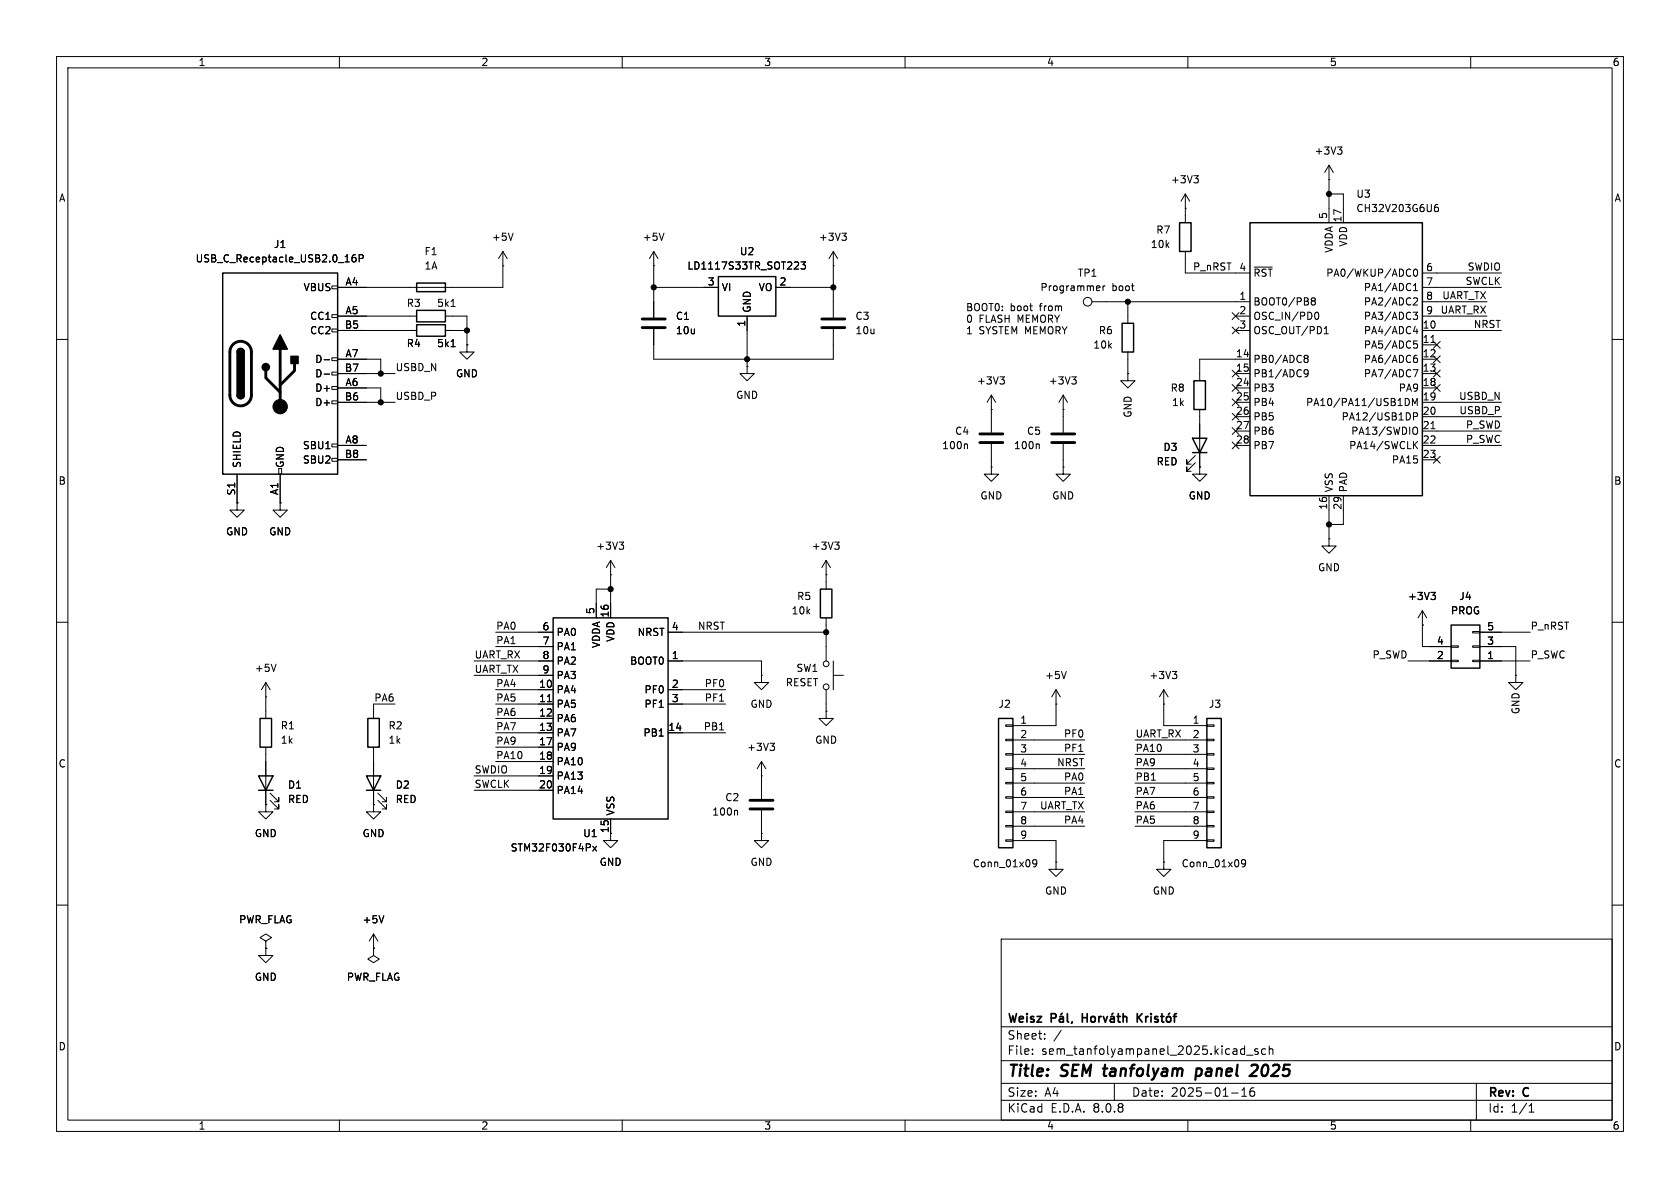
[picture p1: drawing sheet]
<svg xmlns="http://www.w3.org/2000/svg" width="297mm" height="210mm" viewBox="0 0 297 210" stroke-linecap="round" stroke-linejoin="round" font-family="sans-serif">
<g fill="none" stroke="#000" stroke-width=".18">
<path d="M10 10h277v190h-277zM12 12h273v186h-273zM60 10v2M110 10v2M160 10v2M210 10v2M260 10v2M209.5 36.8h.1M209.5 34.3l.8 1.3M209.5 34.3v5.1M209.5 34.3l-.7 1.3M211.1 31.1h.7l-.4 .4"/>
<path d="M211.6 31.5l.2 .3v.3l-.2 .2M234.9 31.8h.1M234.9 29.2v10.2M234.9 34.3h2.6v5.1M234.9 29.2l.8 1.3M234.9 29.2l-.7 1.3M236.5 26h.7l-.4 .5M237 26.5l.2 .2v.3l-.2 .2M254.2 36.1l-.4 .1a.86 .86 0 0 0 0 1.2l.4-.1 .1-.4-.2-.3-.4 .1-.1 .2M58.7 58.2h1v.5h-1zM58.7 55.6h1v.5h-1zM58.7 50.5h1v.6h-1z"/>
<path d="M59.7 55.9h14M59.7 58.4h14M62.8 45l-.3 .1a.86 .86 0 0 0 0 1.2l.4-.1 .1-.4-.3-.3h-.2l-.3 .3M63.5 45.7l.6-.1 .1-.1v-.3l-.7-.2v1.3M78.7 55.9h3.8v5.1M78.7 58.4h3.8M79.7 54.2h.8M88.9 47h.1M88.9 44.5v6.3h-29.2M88.9 44.5l-.8 1.2M88.9 44.5l.8 1.2M90.7 41.2l-.4 1.3"/>
<path d="M115.6 47h.1M115.6 58.2v5.3h31.7v-5.3M115.6 50.8h11.4M115.6 44.5l-.8 1.2M115.6 44.5v11.6M115.6 44.5l.7 1.2M117.4 41.2l-.4 1.3M132.1 55.9v8.9M137.2 50.8h10.1M141.6 46.3h.8l-.4 .5 .3 .1v.5l-.2 .2-.5-.2M147.3 47h.1M147.3 44.5v11.6"/>
<path d="M147.3 44.5l-.7 1.2M147.3 44.5l.8 1.2M148.8 41.2h.8l-.4 .5M149.4 41.7l.2 .2v.3l-.2 .3M193 53.3h28M194.3 50.5l.2 .3-.6 .2M194.4 51.3l-.1 .1M195 50.5v.9M195.4 50.5l-.4 .3M199.4 53.3v3.9M209.5 44.5v3.8h11.5M217.8 57.8l1.2 1.2"/>
<path d="M217.8 55.3l1.2 1.2M218.4 55.9h2.6M218.4 58.4h2.6M219 57.8l-1.2 1.2M219 55.3l-1.2 1.2M221.7 47.2h3.2M231.8 53l.3 .2M231.8 52.9l.3-.3 .3 .1 .1 .3-.2 .2M232.1 53.2h.2M232.1 53.2l-.3 .2M232.3 53.2l.2 .2-.1 .5h-.3l-.3-.2M232.5 55.3l.2-.1a.68 .68 0 0 1 .5 .6 .68 .68 0 0 1-.5 .7l-.2-.2"/>
<path d="M234.1 59h.7M234.2 58l.3-.3v1.3M249.2 47.6l.2 .1M249.4 48.7l-.2 .1M249.8 55.2h.8l-.4 .5 .3 .1 .1 .4-.2 .3h-.4M249.9 51.4h.7M249.9 50.5l.3-.4v1.3M250 47.7l.2-.1a.68 .68 0 0 1 .4 .6 .68 .68 0 0 1-.4 .6l-.2-.1-.1-.3zM250.1 52.6l.4 .1 .1 .3-.8 .9h.8M250.2 57.7l-.3 .9h.8M250.5 58.2v.8M251.5 55.9h11.4"/>
<path d="M251.5 53.3h11.4M251.5 58.4h13.9M251.5 48.3h13.9M251.5 50.8h13.9M10 60h2M57.3 66.1h1M57.3 63.6h1M58.7 78.5h1v.5h-1zM58.7 70.9h1v.5h-1zM58.7 68.3h1v.5h-1zM58.7 65.8h1v.5h-1zM58.7 63.2h1v.6h-1z"/>
<path d="M59.7 63.5h7.6v2.5M59.7 66h10.1M59.7 68.6h7.6v2.5M59.7 71.1h10.1M59.7 78.7h5.1M79.7 61.3h.8M82.5 61v1.2h1.3l-1.3 1.3-1.2-1.3h1.2M82.5 61h.1M132.1 64.8v1.2h1.2l-1.2 1.3-1.3-1.3h1.3M132.1 64.8h.1M170.9 78.5l.1 .2v.6M175.3 72.4h.1"/>
<path d="M175.3 69.9v6.6M175.3 78.5v4.1M175.3 69.9l.7 1.2M175.3 69.9l-.8 1.2M176.8 66.6h.8l-.5 .5M177.3 67.1l.3 .2v.3l-.3 .3M183.6 78.5l.1 .2v.6M188 72.4h.1M188 69.9l.7 1.2M188 69.9v6.6M188 78.5v4.1M188 69.9l-.8 1.2"/>
<path d="M189.5 66.6h.8l-.5 .5M190 67.1l.3 .2v.3l-.3 .3M199.4 66v1.3h-1.3l1.3 1.3 1.3-1.3h-1.3M199.4 66h.1M199.4 62.2v3.8M212.1 72.4v10.2M217.8 65.4l1.2 1.2M217.8 70.5l1.2 1.2M217.8 78.1l1.2 1.2M217.8 68l1.2 1.2M217.8 73.1l1.2 1.2M217.8 75.6l1.2 1.2"/>
<path d="M218.4 66h2.6M218.4 68.6h2.6M218.4 71.1h2.6M218.4 73.7h2.6M218.4 76.2h2.6M218.4 78.7h2.6M219 65.4l-1.2 1.2M219 70.5l-1.2 1.2M219 78.1l-1.2 1.2M219 68l-1.2 1.2M219 73.1l-1.2 1.2M219 75.6l-1.2 1.2"/>
<path d="M221 63.5h-8.9v3.8M230.5 63.1l.3-.3 .3 .1 .2 .2-.3 .3M230.5 65.6l.3-.3 .4 .2a.84 .84 0 0 1-.3 1.1h-.2M230.5 63.1l.3 .3M230.5 65.9l.3 .2h.2l.3-.2M230.8 63.4h.2M230.8 63.4l-.3 .2M231 63.4l.3 .2-.2 .4-.3 .1-.3-.3M248.4 70.4a.64 .64 0 0 1 .8 .7 .64 .64 0 0 1-.8 .6zM249.7 71.7v-1.3l.4 .9 .4-.9v1.3M249.8 65.3h.9l-.6 1.3M249.9 73.6h.6l.1-.2-.1-.3-.6-.1v1.2"/>
<path d="M249.9 60.3h.6M250 63.4l.4-.1 .2 .2-.1 .5h-.5M250.1 75.5a.43 .43 0 0 1 .5 .4v.5a.43 .43 0 0 1-.5 .4M250.1 60.8h.3l.2 .2-.1 .5h-.4M250.1 78.6l.5 .7M250.5 62.8l-.4 .1M250.6 78l-.7 .8M251.5 61h2.5M251.5 63.5h2.5M251.5 66h2.5M251.5 68.6h2.5M251.5 71.1h13.9"/>
<path d="M251.5 73.7h13.9M251.5 76.2h13.9M251.5 78.7h13.9M253 60.5h.7M253 75.8h.7M253.4 65.4l1.2 1.2M253.4 68l1.2 1.2M253.4 60.4l1.2 1.2M253.4 62.9l1.2 1.2M254.6 65.4l-1.2 1.2M254.6 68l-1.2 1.2M254.6 60.4l-1.2 1.2"/>
<path d="M254.6 62.9l-1.2 1.2M285 60h2M41.9 88.9v1.3h1.3l-1.3 1.2-1.3-1.2h1.3M41.9 88.9h.1M41.9 83.8v5.1M49.3 82.8h.5v1h-.5zM49.5 88.9v1.3h1.3l-1.3 1.2-1.2-1.2h1.2M49.5 88.9h.1M49.5 83.8v5.1M58.7 81h1v.5h-1zM59.7 81.3h5.1M107.9 99.1v10.1"/>
<path d="M107.9 99.1l.8 1.2M107.9 99.1l-.7 1.2M109.5 95.8h.7l-.4 .5M110 96.3l.2 .3v.3l-.2 .2M146 99.1v5M146 99.1l.8 1.2M146 99.1l-.7 1.2M147.6 95.8h.7l-.4 .5M148.1 96.3l.2 .3v.3l-.2 .2M175.3 82.6v1.2h-1.3l1.3 1.3 1.2-1.3h-1.2M175.3 82.6h.1M188 82.6v1.2h-1.3l1.3 1.3 1.2-1.3h-1.2"/>
<path d="M188 82.6h.1M211.3 81.8l-1.5 1.5v-.7v.7h.8M211.3 80.5l-1.5 1.5v-.7v.7h.8M212.1 82.6v1.2h-1.3l1.3 1.3 1.3-1.3h-1.3M212.1 82.6h.1M234.9 95.3v1.2h-1.2l1.2 1.3 1.3-1.3h-1.3M234.9 95.3h.1M234.9 87.6v7.7M237.5 87.6v5.1h-2.6M251.5 81.3h2.5M253.4 80.7l1.2 1.2M254.6 80.7l-1.2 1.2"/>
<path d="M10 110h2M48.8 117.4l-.4 1.3M83.8 116.8h14M83.8 119.4h14M87.6 111.8h10.2M87.6 114.3h10.2M107.9 101.6h.1M107.9 104.1h-2.5v5.1M118.1 116.8h16.5v2.6M118.1 111.8h27.9M134.6 119.4v1.3h-1.3l1.3 1.2 1.3-1.2h-1.3M134.6 119.4h.1"/>
<path d="M146 101.6h.1M146 109.2v7.6M147.3 119.4h1.8M147.3 116.8v5.1M188.5 118.7l-.4 1.3M207.3 118.7h.7l-.4 .5M207.8 119.2l.2 .2v.3l-.2 .3M248.9 116.8h7.6M251.5 110.5h.1M251.5 108v6.3h5M251.5 108l.7 1.2M251.5 108l-.8 1.2"/>
<path d="M253 104.7h.8l-.5 .5M253.5 105.2l.3 .2v.3l-.3 .3M256.5 114.2h1.3v.2h-1.3zM256.5 116.7h1.3v.3h-1.3zM260.3 111.6h1.3v.3h-1.3zM260.3 114.2h1.3v.2h-1.3zM260.3 116.7h1.3v.3h-1.3zM261.6 116.8h8.9M261.6 111.8h8.9M261.6 114.3h6.4v5.1M268 119.4v1.3h1.2l-1.2 1.2-1.3-1.2h1.3M268 119.4h.1"/>
<path d="M285 110h2M47 123.2h.1M47 120.7v6.3M47 132.1v10.1M47 120.7l-.8 1.2M47 120.7l.8 1.2M66 132.1v10.1M69.8 124.5h-3.8v2.5M83.8 137.2h14M83.8 139.7h14M87.6 121.9h10.2M87.6 124.5h10.2"/>
<path d="M87.6 127h10.2M87.6 129.5h10.2M87.6 132.1h10.2M87.6 134.6h10.2M96.8 124h.7M118.1 121.9h10.2M118.1 124.5h10.2M118.1 129.5h10.2M134.6 137.2h.1M134.6 134.6v6.6M134.6 134.6l.8 1.3M134.6 134.6l-.7 1.3"/>
<path d="M136.1 131.4h.8l-.4 .5M136.7 131.9l.2 .2v.3l-.2 .3M146 125.7v1.3h-1.2l1.2 1.3 1.3-1.3h-1.3M146 125.7h.1M146 121.9v3.8M177.8 138.3h1.3v.3h-1.3zM177.8 135.8h1.3v.2h-1.3zM177.8 133.2h1.3v.3h-1.3zM177.8 130.7h1.3v.2h-1.3zM177.8 128.1h1.3v.3h-1.3zM179.1 130.8h12.7M179.1 133.4h12.7"/>
<path d="M179.1 135.9h12.7M179.1 138.4h12.7M186.7 124.5h.1M186.7 121.9v6.4h-7.6M186.7 121.9l-.8 1.3M186.7 121.9l.8 1.3M200.7 130.8h12.7M200.7 133.4h12.7M200.7 135.9h12.7M200.7 138.4h12.7M205.7 124.5h.1M205.7 121.9v6.4h7.7"/>
<path d="M205.7 121.9l.8 1.3M205.7 121.9l-.7 1.3M213.4 138.3h1.2v.3h-1.2zM213.4 135.8h1.2v.2h-1.2zM213.4 133.2h1.2v.3h-1.2zM213.4 130.7h1.2v.2h-1.2zM213.4 128.1h1.2v.3h-1.2zM47 142.2v1.3h1.3l-1.3 1.3-1.3-1.3h1.3M47 142.2h.1M47.8 141.5l1.5 1.5v-.8v.8h-.8M47.8 140.2l1.5 1.5v-.7v.7h-.8M66 142.2v1.3h-1.2l1.2 1.3 1.3-1.3h-1.3"/>
<path d="M66 142.2h.1M66.8 141.5l1.5 1.5v-.8v.8h-.7M66.8 140.2l1.5 1.5v-.7v.7h-.7M104.8 149.6l.7 .8M105.5 149.6l-.7 .8M107.9 144.8v3.8h-1.2l1.2 1.3 1.3-1.3h-1.3M130.2 143.2l.2 .2v.7M134.6 147.3v1.3h-1.3l1.3 1.3 1.3-1.3h-1.3M134.6 147.3h.1M134.6 143.3v4M177.8 148.5h1.3v.2h-1.3zM177.8 145.9h1.3v.3h-1.3z"/>
<path d="M177.8 143.4h1.3v.2h-1.3zM177.8 140.8h1.3v.3h-1.3zM179.1 141h12.7M179.1 143.5h12.7M179.1 146.1h12.7M179.1 148.6h7.6v3.8M183.3 152.5l-.3 .2h-.2l-.2-.2 .1-.5h.3l.2 .1a.84 .84 0 0 1-.3 1.1h-.2M186.7 152.4v1.3h-1.3l1.3 1.2 1.3-1.2h-1.3M186.7 152.4h.1M200.7 141h12.7M200.7 143.5h12.7M200.7 146.1h12.7"/>
<path d="M205.7 152.4v1.3h-1.2l1.2 1.2 1.3-1.2h-1.3M205.7 152.4h.1M213.4 148.5h1.2v.2h-1.2zM213.4 145.9h1.2v.3h-1.2zM213.4 143.4h1.2v.2h-1.2zM213.4 140.8h1.2v.3h-1.2zM213.4 148.6h-7.7v3.8M220.2 152.5l-.2 .2h-.3l-.2-.2 .1-.5h.4l.1 .1a.84 .84 0 0 1-.3 1.1h-.2M10 160h2M47 167.6v1.3h1.3l-1.3 1.3-1.3-1.3h1.3M47 167.6h.1M47 166.4l1-.7-1-.6-1 .6 1 .7v1.2"/>
<path d="M66 167.6v1.3l1.1 .6-1.1 .7-1-.7 1-.6M66 167.6h.1M66 165.1l-.7 1.3M66 165.1v2.5M66 165.1l.8 1.3M67.9 161.9l-.5 1.2M177 166h108v32h-108zM285 160h2M60 198v2M110 198v2M160 198v2M177 194.5h108"/>
<path d="M177 191.5h108M177 187.5h108M177 181.5h108M182.5 186.3v.1M182.5 185.5v.1M184.7 183.6v.1M184.7 182.8v.1M187.6 182.1l-1.3 2M197 191.5v3M210 198v2M217.7 193.2h1.2M219.5 193.8h.9"/>
<path d="M219.5 192.7l.5-.4v1.5M219.6 185.4l.4 .1M220 184.9v1.5M220 186.3l-.4 .1M220.4 186.5h1.1M221.2 192.4a1.17 1.17 0 0 0-.1 1.3h.6l.1-.5-.3-.3h-.4l-.1 .3M221.4 192.3h.3M222.4 185.5l-.4-.1-.2 .2 .1 .2 .5 .2v.3h-.6M223.7 185.5l-.4-.1-.3 .3v.4l.2 .2h.5M224.4 185.5l.2-.1 .4 .1v.9M224.4 184.9v1.5M260 198v2"/>
<path d="M261 191.5v6.5M270.3 196.6h.9M270.3 195.5l.4-.4v1.5"/>
<circle cx="192.3" cy="53.3" r=".76"/>
<circle cx="146.1" cy="117.3" r=".51"/>
<circle cx="146.1" cy="121.4" r=".51"/>
</g>
<path d="M195 188.9h.8M195.4 188.2l-.3 1.7 .3 .3M211.4 190.1l.2 .1 .6-.1M211.6 189l.2-.1 .5 .1M211.6 188.9l-.3 2M221.6 188.2h.4a.45 .45 0 0 1 .3 .6l-.1 .3-1.3 1.1h1.3" fill="none" stroke="#000" stroke-width=".4"/>
<g fill="none" stroke="#000" stroke-width=".3">
<path d="M185.8 180l.8-.1 .1-.2-.1-.4-.2-.1h-.6v1.5M187.3 179.8h.6l.1 .9M187.8 179.1l-.2 .2M188.7 179.2v1.3l.2 .2M191.3 179.2v1.5M191.3 179.9h.9M192.2 179.2v1.5M193 179.8l.3-.1 .3 .3v.4l-.3 .3-.3-.1-.2-.2v-.4zM194.3 179.7v1M194.7 179.7l-.3 .1-.1 .2M195.1 179.7l.3 1 .4-1M196.3 179.8h.6l.1 .9"/>
<path d="M196.8 179.1l-.2 .2M197.5 179.7h.6M197.7 179.2v1.3l.4 .2M198.6 179.8l.2-.1 .3 .1 .1 .9M198.6 179.2v1.5M201.1 179.2v1.5M201.3 179.8l.6 .9M201.9 179.2l-.8 .8M202.6 179.7v1M203 179.7l-.3 .1-.1 .2M203.5 179.2v.1M203.5 179.7v1"/>
<path d="M204.7 179.8l-.4-.1-.2 .2 .1 .2 .5 .2v.3h-.6M205.2 179.7h.6M205.4 179.2v1.3l.4 .2M206.3 179.8l.4-.1 .3 .3v.4l-.3 .3-.4-.1-.1-.2v-.4zM206.8 179.1l-.2 .2M207.4 179.7h.6M208 179.2l-.4 .2v1.3M188 180l-.5 .1a.29 .29 0 0 0-.2 .3 .29 .29 0 0 0 .2 .3l.5-.1M189.6 180.6l-.2 .3M197 180l-.5 .1a.29 .29 0 0 0-.2 .3 .29 .29 0 0 0 .2 .3l.5-.1"/>
</g>
<g fill="none" stroke="#000" stroke-width=".25">
<path d="M208.5 39.4h2.1v5.1h-2.1zM221 39.4h30.5v48.2h-30.5zM39.4 48.3h20.3v35.5h-20.3zM73.7 54.9h5v2h-5zM73.7 57.4h5v2h-5zM73.7 50h5v1.6h-5zM127 48.9h10.2v7h-10.2zM198.4 57.2h2v5h-2zM41.9 69.9a.64 .64 0 0 0 .6 .6 .64 .64 0 0 0 .7-.6M41.9 62.2a.64 .64 0 0 1 .6-.6 .64 .64 0 0 1 .7 .6M210.8 77.5h2.6l-1.3 2.5zM211.1 67.3h2v5.1h-2z"/>
<path d="M210.8 80h2.6M97.8 109.2h20.3v35.6h-20.3zM145 104.1h2.1v5.1h-2.1zM256.5 110.5h5.1v7.6h-5.1zM45.7 137.2h2.6l-1.3 2.5zM45.7 139.7h2.6M46 127h2v5.1h-2zM64.8 137.2h2.5l-1.3 2.5zM64.8 139.7h2.5M65 127h2.1v5.1h-2.1zM176.5 127h2.6v22.9h-2.6zM213.4 127h2.5v22.9h-2.5z"/>
</g>
<g fill="none" stroke="#000" stroke-width=".51">
<path d="M113.5 57.9h4.1M113.5 56.4h4.1M145.3 57.9h4.1M145.3 56.4h4.1M41.2 60.9a1.9 1.9 0 0 1 2.1-.4 1.9 1.9 0 0 1 1.1 1.7v7.7a1.91 1.91 0 0 1-1.9 1.8 1.91 1.91 0 0 1-1.9-1.8v-7.8l.2-.7zM47 65.5v1.3l2.5 2.5M49.5 61.7v10.2M52.1 64.3v1.2l-2.6 2.6M173.2 78.2h4.1M173.2 76.7h4.1M185.9 78.2h4.1M185.9 76.7h4.1"/>
<path d="M132.6 143h4.1M132.6 141.5h4.1"/>
</g>
<g fill="#000" stroke="#000" stroke-width=".25">
<path d="M41.9 69.9h1.3a.64 .64 0 0 1-.7 .6 .64 .64 0 0 1-.6-.6zM41.9 62.2h1.3v7.7h-1.3zM42.1 61.8a.64 .64 0 0 1 .7-.2 .64 .64 0 0 1 .4 .6h-1.3zM49.5 59.2l1.3 2.5h-2.5zM51.4 63h1.3v1.3h-1.3z"/>
<circle cx="47" cy="64.9" r=".63"/>
</g>
<g fill="#000" stroke="#000" stroke-width=".18">
<circle cx="234.9" cy="34.3" r=".46"/>
<circle cx="82.5" cy="58.4" r=".46"/>
<circle cx="115.6" cy="50.8" r=".46"/>
<circle cx="147.3" cy="50.8" r=".46"/>
<circle cx="199.4" cy="53.3" r=".46"/>
<circle cx="49.5" cy="71.9" r="1.27"/>
<circle cx="67.3" cy="71.1" r=".46"/>
<circle cx="67.3" cy="66" r=".46"/>
<circle cx="132.1" cy="63.5" r=".46"/>
<circle cx="234.9" cy="92.7" r=".46"/>
<circle cx="107.9" cy="104.1" r=".46"/>
<circle cx="146" cy="111.8" r=".46"/>
</g>
<g font-size="2.8">
<text x="178" y="190.9">Title:</text>
<text x="187.7" y="190.9">SEM</text>
<text x="196" y="190.9">tanfolyam</text>
<text x="213.1" y="190.9">panel</text>
<text x="223.6" y="190.9">2025</text>
</g>
<g font-size="2.1">
<text x="178" y="184">Sheet:</text>
<text x="178" y="181.2">Weisz</text>
<text x="178" y="186.7">File:</text>
<text x="184.1" y="186.7">sem_tanfolyampanel_2025.kicad_sch</text>
<text x="178" y="196.9">KiCad</text>
<text x="178" y="194.1">Size:</text>
<text x="184.7" y="194.1">A4</text>
<text x="185.7" y="196.9">E.D.A.</text>
<text x="193.3" y="196.9">8.0.8</text>
<text x="200" y="194.1">Date:</text>
<text x="207" y="194.1">2025-01-16</text>
<text x="263" y="194.3">Rev:</text>
<text x="263" y="196.9">Id:</text>
<text x="267.1" y="196.9">1/1</text>
<text x="269.4" y="194.3">C</text>
</g>
<g font-size="1.8">
<text x="35" y="11.9">1</text>
<text x="85" y="11.9">2</text>
<text x="135" y="11.9">3</text>
<text x="185" y="11.9">4</text>
<text x="235" y="11.9">5</text>
<text x="285" y="11.9">6</text>
<text x="232.3" y="27.5">+3V3</text>
<text x="10.3" y="35.9">A</text>
<text x="206.9" y="32.6">+3V3</text>
<text x="239.7" y="35.2">U3</text>
<text x="285.3" y="35.9">A</text>
<text x="204.3" y="41.5">R7</text>
<text x="234.7" y="38.8" transform="rotate(-90 234.7 38.8)">5</text>
<text x="237.2" y="39.4" transform="rotate(-90 237.2 39.4)">17</text>
<text x="239.7" y="37.7">CH32V203G6U6</text>
<text x="34.5" y="46.6">USB_C_Receptacle_USB2.0_16P</text>
<text x="48.3" y="44">J1</text>
<text x="74.9" y="45.3">F1</text>
<text x="74.9" y="47.9">1A</text>
<text x="86.9" y="42.8">+5V</text>
<text x="113.5" y="42.8">+5V</text>
<text x="121.4" y="47.9">LD1117S33TR_SOT223</text>
<text x="130.7" y="45.3">U2</text>
<text x="144.7" y="42.8">+3V3</text>
<text x="203.3" y="44">10k</text>
<text x="210.8" y="47.9">P_nRST</text>
<text x="235.8" y="44.8" transform="rotate(-90 235.8 44.8)">VDDA</text>
<text x="238.4" y="43.7" transform="rotate(-90 238.4 43.7)">VDD</text>
<text x="259.4" y="47.9">SWDIO</text>
<text x="53.6" y="51.7">VBUS</text>
<text x="61" y="50.5">A4</text>
<text x="125" y="50.5">3</text>
<text x="127.5" y="51.7">VI</text>
<text x="134" y="51.7">VO</text>
<text x="137.7" y="50.5">2</text>
<text x="183.8" y="51.7">Programmer</text>
<text x="190.5" y="49.1">TP1</text>
<text x="196.6" y="51.7">boot</text>
<text x="219" y="53.1">1</text>
<text x="219" y="48">4</text>
<text x="221.5" y="49.1">~{RST}</text>
<text x="234.4" y="49.1">PA0/WKUP/ADC0</text>
<text x="241" y="51.7">PA1/ADC1</text>
<text x="252" y="48">6</text>
<text x="252" y="50.5">7</text>
<text x="252" y="53.1">8</text>
<text x="254.9" y="53">UART_TX</text>
<text x="259" y="50.5">SWCLK</text>
<text x="54.7" y="56.7">CC1</text>
<text x="54.7" y="59.3">CC2</text>
<text x="60.9" y="58.2">B5</text>
<text x="61" y="55.6">A5</text>
<text x="71.8" y="54.5">R3</text>
<text x="77.2" y="54.5">5k1</text>
<text x="119.4" y="56.7">C1</text>
<text x="119.4" y="59.3">10u</text>
<text x="131.8" y="57.9" transform="rotate(-90 131.8 57.9)">1</text>
<text x="132.9" y="55.4" transform="rotate(-90 132.9 55.4)">GND</text>
<text x="151.1" y="56.7">C3</text>
<text x="151.1" y="59.3">10u</text>
<text x="170.7" y="55.2">BOOT0:</text>
<text x="170.7" y="57.3">0</text>
<text x="170.7" y="59.3">1</text>
<text x="173.1" y="57.3">FLASH MEMORY</text>
<text x="173.1" y="59.3">SYSTEM MEMORY</text>
<text x="178.6" y="55.2">boot</text>
<text x="183.9" y="55.2">from</text>
<text x="194.2" y="59.3">R6</text>
<text x="219" y="55.6">2</text>
<text x="219" y="58.2">3</text>
<text x="221.5" y="54.2">BOOT0/PB8</text>
<text x="221.5" y="56.7">OSC_IN/PD0</text>
<text x="221.5" y="59.3">OSC_OUT/PD1</text>
<text x="241" y="59.3">PA4/ADC4</text>
<text x="241" y="54.2">PA2/ADC2</text>
<text x="241" y="56.7">PA3/ADC3</text>
<text x="251.4" y="58.2">10</text>
<text x="252" y="55.6">9</text>
<text x="254.6" y="55.5">UART_RX</text>
<text x="260.4" y="58.1">NRST</text>
<text x="55.6" y="64.4">D-</text>
<text x="60.9" y="65.8">B7</text>
<text x="61" y="63.2">A7</text>
<text x="69.8" y="65.7">USBD_N</text>
<text x="71.8" y="61.6">R4</text>
<text x="77.2" y="61.6">5k1</text>
<text x="193.2" y="61.8">10k</text>
<text x="218.4" y="63.2">14</text>
<text x="218.4" y="65.8">15</text>
<text x="221.5" y="64.4">PB0/ADC8</text>
<text x="241" y="61.8">PA5/ADC5</text>
<text x="241" y="64.4">PA6/ADC6</text>
<text x="251.4" y="60.7">11</text>
<text x="251.4" y="63.2">12</text>
<text x="251.4" y="65.8">13</text>
<text x="55.6" y="69.4">D+</text>
<text x="55.6" y="72">D+</text>
<text x="55.6" y="66.9">D-</text>
<text x="60.9" y="70.9">B6</text>
<text x="61" y="68.3">A6</text>
<text x="69.8" y="70.8">USBD_P</text>
<text x="80.5" y="66.9">GND</text>
<text x="130" y="70.7">GND</text>
<text x="172.6" y="68.2">+3V3</text>
<text x="185.3" y="68.2">+3V3</text>
<text x="206.9" y="69.4">R8</text>
<text x="207.1" y="72">1k</text>
<text x="218.4" y="68.3">24</text>
<text x="218.4" y="70.9">25</text>
<text x="221.5" y="66.9">PB1/ADC9</text>
<text x="221.5" y="69.4">PB3</text>
<text x="221.5" y="72">PB4</text>
<text x="230.8" y="72">PA10/PA11/USB1DM</text>
<text x="241" y="66.9">PA7/ADC7</text>
<text x="247.2" y="69.4">PA9</text>
<text x="251.4" y="68.3">18</text>
<text x="251.4" y="70.9">19</text>
<text x="257.8" y="70.8">USBD_N</text>
<text x="168.8" y="77.1">C4</text>
<text x="181.5" y="77.1">C5</text>
<text x="200.3" y="73.9" transform="rotate(-90 200.3 73.9)">GND</text>
<text x="218.4" y="73.4">26</text>
<text x="218.4" y="75.9">27</text>
<text x="221.5" y="74.5">PB5</text>
<text x="221.5" y="77.1">PB6</text>
<text x="237.1" y="74.5">PA12/USB1DP</text>
<text x="238.8" y="77.1">PA13/SWDIO</text>
<text x="251.4" y="73.4">20</text>
<text x="251.4" y="75.9">21</text>
<text x="257.9" y="73.3">USBD_P</text>
<text x="259.1" y="75.9">P_SWD</text>
<text x="42.8" y="82.8" transform="rotate(-90 42.8 82.8)">SHIELD</text>
<text x="50.4" y="82.8" transform="rotate(-90 50.4 82.8)">GND</text>
<text x="53.5" y="79.6">SBU1</text>
<text x="53.5" y="82.1">SBU2</text>
<text x="60.9" y="81">B8</text>
<text x="61" y="78.5">A8</text>
<text x="166.5" y="79.6">100n</text>
<text x="179.2" y="79.6">100n</text>
<text x="204.4" y="82.5">RED</text>
<text x="205.6" y="79.9">D3</text>
<text x="218.4" y="78.5">28</text>
<text x="221.5" y="79.6">PB7</text>
<text x="238.4" y="79.6">PA14/SWCLK</text>
<text x="246" y="82.1">PA15</text>
<text x="251.4" y="78.5">22</text>
<text x="251.4" y="81">23</text>
<text x="259.1" y="78.4">P_SWC</text>
<text x="10.3" y="85.9">B</text>
<text x="41.7" y="87.7" transform="rotate(-90 41.7 87.7)">S1</text>
<text x="49.3" y="87.6" transform="rotate(-90 49.3 87.6)">A1</text>
<text x="173.2" y="88.5">GND</text>
<text x="185.9" y="88.5">GND</text>
<text x="210.1" y="88.5">GND</text>
<text x="235.8" y="87.1" transform="rotate(-90 235.8 87.1)">VSS</text>
<text x="238.4" y="87.1" transform="rotate(-90 238.4 87.1)">PAD</text>
<text x="285.3" y="85.9">B</text>
<text x="39.9" y="94.8">GND</text>
<text x="47.5" y="94.8">GND</text>
<text x="234.7" y="90.2" transform="rotate(-90 234.7 90.2)">16</text>
<text x="237.2" y="90.2" transform="rotate(-90 237.2 90.2)">29</text>
<text x="105.3" y="97.4">+3V3</text>
<text x="143.4" y="97.4">+3V3</text>
<text x="232.9" y="101.2">GND</text>
<text x="140.8" y="106.3">R5</text>
<text x="248.8" y="106.3">+3V3</text>
<text x="257.9" y="106.3">J4</text>
<text x="87.6" y="111.4">PA0</text>
<text x="87.6" y="114">PA1</text>
<text x="95.8" y="111.5">6</text>
<text x="98.3" y="112.6">PA0</text>
<text x="105.2" y="108.7" transform="rotate(-90 105.2 108.7)">5</text>
<text x="107.7" y="109.3" transform="rotate(-90 107.7 109.3)">16</text>
<text x="108.8" y="113.6" transform="rotate(-90 108.8 113.6)">VDD</text>
<text x="112.6" y="112.6">NRST</text>
<text x="118.7" y="111.5">4</text>
<text x="123.3" y="111.4">NRST</text>
<text x="139.9" y="108.8">10k</text>
<text x="256.4" y="108.8">PROG</text>
<text x="262.8" y="111.5">5</text>
<text x="270.5" y="111.4">P_nRST</text>
<text x="45" y="119">+5V</text>
<text x="83.8" y="116.5">UART_RX</text>
<text x="83.8" y="119">UART_TX</text>
<text x="95.8" y="114">7</text>
<text x="95.8" y="116.6">8</text>
<text x="95.8" y="119.1">9</text>
<text x="98.3" y="115.2">PA1</text>
<text x="98.3" y="117.7">PA2</text>
<text x="106.3" y="114.6" transform="rotate(-90 106.3 114.6)">VDDA</text>
<text x="111.3" y="117.7">BOOT0</text>
<text x="118.7" y="116.6">1</text>
<text x="140.7" y="119">SW1</text>
<text x="242.5" y="116.5">P_SWD</text>
<text x="253.9" y="116.6">2</text>
<text x="253.9" y="114">4</text>
<text x="262.8" y="116.6">1</text>
<text x="262.8" y="114">3</text>
<text x="270.5" y="116.5">P_SWC</text>
<text x="66.1" y="124.1">PA6</text>
<text x="87.6" y="124.1">PA5</text>
<text x="87.6" y="121.6">PA4</text>
<text x="95.2" y="121.7">10</text>
<text x="95.2" y="124.2">11</text>
<text x="98.3" y="122.8">PA4</text>
<text x="98.3" y="125.3">PA5</text>
<text x="98.3" y="120.2">PA3</text>
<text x="113.8" y="122.8">PF0</text>
<text x="113.8" y="125.3">PF1</text>
<text x="118.7" y="121.7">2</text>
<text x="118.7" y="124.2">3</text>
<text x="124.5" y="121.6">PF0</text>
<text x="124.5" y="124.1">PF1</text>
<text x="132.6" y="125.3">GND</text>
<text x="138.8" y="121.5">RESET</text>
<text x="176.4" y="125.3">J2</text>
<text x="184.7" y="120.2">+5V</text>
<text x="203.1" y="120.2">+3V3</text>
<text x="213.6" y="125.3">J3</text>
<text x="49.5" y="129.1">R1</text>
<text x="49.5" y="131.7">1k</text>
<text x="68.6" y="129.1">R2</text>
<text x="68.6" y="131.7">1k</text>
<text x="87.6" y="131.7">PA9</text>
<text x="87.6" y="129.2">PA7</text>
<text x="87.6" y="126.7">PA6</text>
<text x="95.2" y="126.7">12</text>
<text x="95.2" y="129.3">13</text>
<text x="95.2" y="131.8">17</text>
<text x="98.3" y="127.9">PA6</text>
<text x="98.3" y="130.4">PA7</text>
<text x="113.6" y="130.4">PB1</text>
<text x="118.1" y="129.3">14</text>
<text x="124.3" y="129.2">PB1</text>
<text x="144" y="131.7">GND</text>
<text x="180.3" y="128">1</text>
<text x="180.3" y="130.6">2</text>
<text x="188" y="130.5">PF0</text>
<text x="200.7" y="130.5">UART_RX</text>
<text x="210.7" y="128">1</text>
<text x="210.7" y="130.6">2</text>
<text x="268.8" y="126.4" transform="rotate(-90 268.8 126.4)">GND</text>
<text x="10.3" y="135.9">C</text>
<text x="83.8" y="136.8">SWDIO</text>
<text x="87.6" y="134.3">PA10</text>
<text x="95.2" y="134.4">18</text>
<text x="95.2" y="136.9">19</text>
<text x="98.3" y="132.9">PA9</text>
<text x="98.3" y="135.5">PA10</text>
<text x="132" y="132.9">+3V3</text>
<text x="180.3" y="133.1">3</text>
<text x="180.3" y="135.6">4</text>
<text x="186.8" y="135.5">NRST</text>
<text x="188" y="133">PF1</text>
<text x="200.7" y="133">PA10</text>
<text x="200.7" y="135.5">PA9</text>
<text x="210.7" y="133.1">3</text>
<text x="210.7" y="135.6">4</text>
<text x="285.3" y="135.9">C</text>
<text x="50.8" y="139.6">D1</text>
<text x="50.8" y="142.2">RED</text>
<text x="69.9" y="139.6">D2</text>
<text x="69.9" y="142.2">RED</text>
<text x="83.8" y="139.4">SWCLK</text>
<text x="95.2" y="139.4">20</text>
<text x="98.3" y="138">PA13</text>
<text x="98.3" y="140.6">PA14</text>
<text x="128.1" y="141.8">C2</text>
<text x="180.3" y="138.2">5</text>
<text x="180.3" y="140.7">6</text>
<text x="180.3" y="143.3">7</text>
<text x="183.8" y="143.2">UART_TX</text>
<text x="188" y="140.6">PA1</text>
<text x="188" y="138.1">PA0</text>
<text x="200.7" y="138.1">PB1</text>
<text x="200.7" y="140.6">PA7</text>
<text x="200.7" y="143.2">PA6</text>
<text x="210.7" y="138.2">5</text>
<text x="210.7" y="140.7">6</text>
<text x="210.7" y="143.3">7</text>
<text x="45" y="148.2">GND</text>
<text x="64" y="148.2">GND</text>
<text x="103" y="148.2">U1</text>
<text x="107.7" y="147.4" transform="rotate(-90 107.7 147.4)">15</text>
<text x="108.8" y="144.3" transform="rotate(-90 108.8 144.3)">VSS</text>
<text x="125.8" y="144.4">100n</text>
<text x="180.3" y="145.8">8</text>
<text x="180.3" y="148.3">9</text>
<text x="188" y="145.7">PA4</text>
<text x="200.7" y="145.7">PA5</text>
<text x="210.7" y="145.8">8</text>
<text x="210.7" y="148.3">9</text>
<text x="90.2" y="150.7">STM32F030F4Px</text>
<text x="105.9" y="153.3">GND</text>
<text x="132.6" y="153.3">GND</text>
<text x="171.9" y="153.5">Conn_01x09</text>
<text x="208.8" y="153.5">Conn_01x09</text>
<text x="184.7" y="158.3">GND</text>
<text x="203.7" y="158.3">GND</text>
<text x="42.2" y="163.4">PWR_FLAG</text>
<text x="64" y="163.4">+5V</text>
<text x="45" y="173.6">GND</text>
<text x="61.2" y="173.6">PWR_FLAG</text>
<text x="10.3" y="185.9">D</text>
<text x="285.3" y="185.9">D</text>
<text x="35" y="199.9">1</text>
<text x="85" y="199.9">2</text>
<text x="135" y="199.9">3</text>
<text x="185" y="199.9">4</text>
<text x="235" y="199.9">5</text>
<text x="285" y="199.9">6</text>
</g>
</svg>
